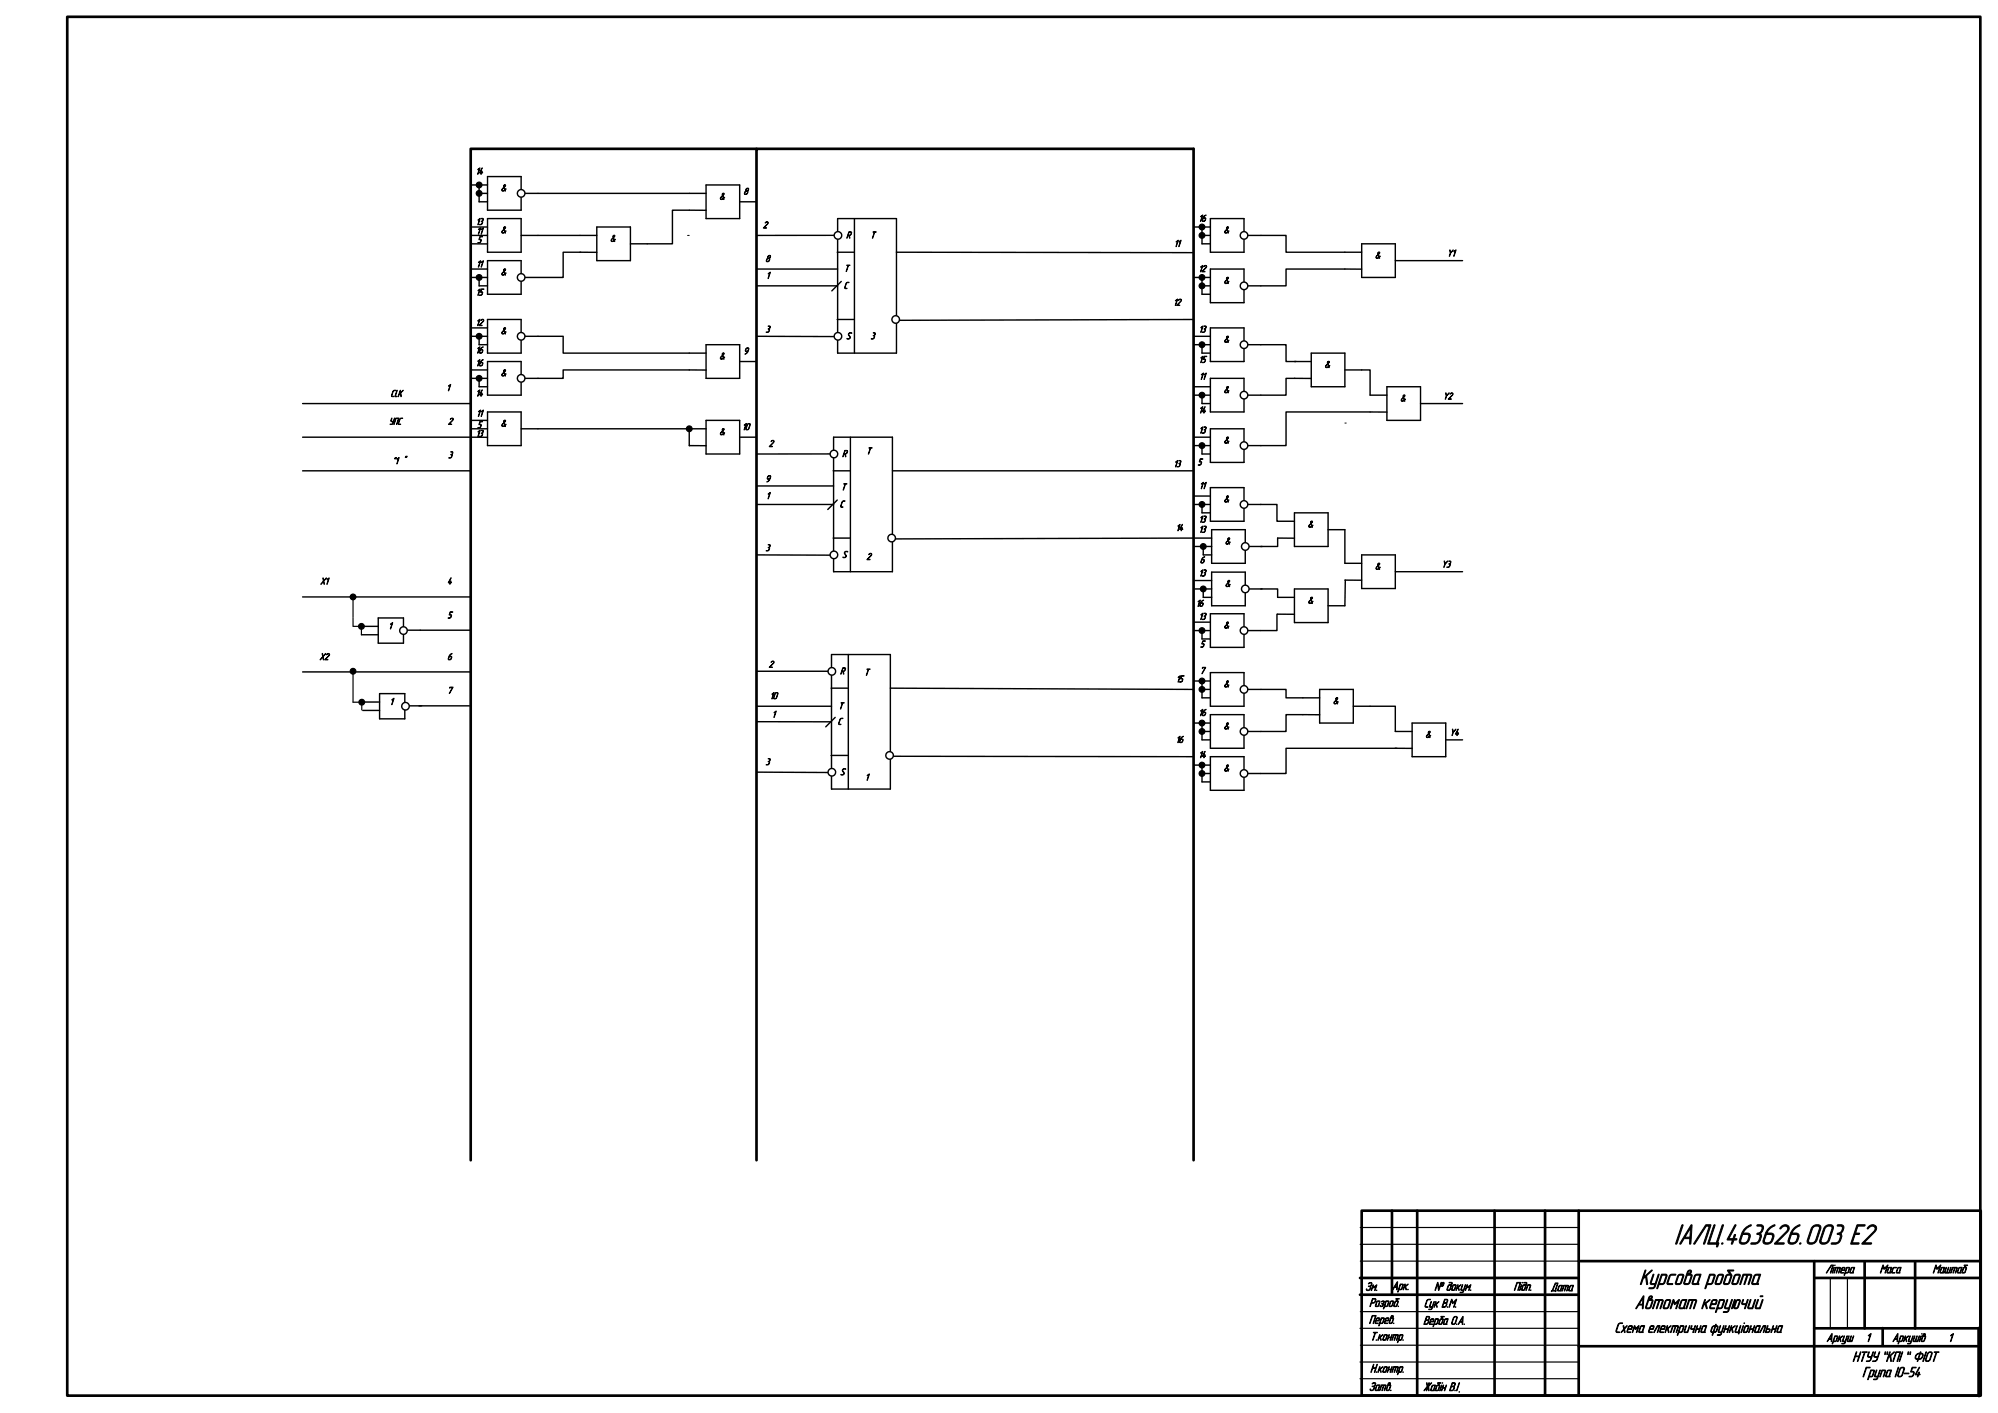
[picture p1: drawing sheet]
<svg xmlns="http://www.w3.org/2000/svg" width="594mm" height="420mm" viewBox="0 0 594 420" stroke-linecap="round" stroke-linejoin="round" font-family="sans-serif">
<path d="M225 44.3h-85v300.7M225 345v-300.7h130v300.7M589 395v-390h-569v410h569" fill="none" stroke="#000" stroke-width=".79"/>
<path d="M105 177.5v6M105 199.6v9.2h2.6M105 183.7v2.4" fill="none" stroke="#000" stroke-width=".35"/>
<path d="M246.9 135h-21.9M247.8 140h5M247.9 130h17.5v40h-17.5zM252.9 130v40M265.4 140h89.6M225 150h22.9M247.8 160h5M249 148.7l-2.8 2.8M355 160l-88.7 .2M225 165l21.9 .1M125 187.4h15" fill="none" stroke="#000" stroke-width=".42"/>
<circle cx="248" cy="135" r="1.13" fill="#fff"/>
<circle cx="248" cy="135" r="1.13" fill="none" stroke="#000" stroke-width=".42"/>
<circle cx="248" cy="165" r="1.13" fill="#fff"/>
<circle cx="248" cy="165" r="1.13" fill="none" stroke="#000" stroke-width=".42"/>
<circle cx="265.2" cy="160" r="1.13" fill="#fff"/>
<g fill="none" stroke="#000" stroke-width=".42">
<path d="M248.1 70h-23.1M249 75h5M249.1 65h17.5v40h-17.5zM254.1 65v40M266.6 75l88.4 .1M225 85h24.1M225 100l23.1 .1M249 95h5M250.2 83.7l-2.8 2.8M355 95l-87.5 .2M225 144.5h22.9"/>
<circle cx="265.2" cy="160" r="1.13"/>
</g>
<circle cx="249.2" cy="70" r="1.13" fill="#fff"/>
<circle cx="249.2" cy="70" r="1.13" fill="none" stroke="#000" stroke-width=".42"/>
<circle cx="249.2" cy="100" r="1.13" fill="#fff"/>
<circle cx="249.2" cy="100" r="1.13" fill="none" stroke="#000" stroke-width=".42"/>
<circle cx="266.4" cy="95" r="1.13" fill="#fff"/>
<g fill="none" stroke="#000" stroke-width=".42">
<path d="M225 80h24.1M225 199.6h21.3M247.3 194.6h17.5v40h-17.5zM252.3 194.6v40M225 214.6h22.3M247.2 204.6h5M248.4 213.3l-2.8 2.8M264.8 204.6l90.2 .4M225 229.6l21.3 .1M247.2 224.6h5M265.7 224.9l89.3 .1"/>
<circle cx="266.4" cy="95" r="1.13"/>
</g>
<circle cx="247.4" cy="199.6" r="1.13" fill="#fff"/>
<circle cx="247.4" cy="199.6" r="1.13" fill="none" stroke="#000" stroke-width=".42"/>
<circle cx="247.4" cy="229.6" r="1.13" fill="#fff"/>
<circle cx="247.4" cy="229.6" r="1.13" fill="none" stroke="#000" stroke-width=".42"/>
<circle cx="264.6" cy="224.6" r="1.13" fill="#fff"/>
<g fill="none" stroke="#000" stroke-width=".42">
<path d="M107.5 186.2h5M107.5 188.8h5M112.5 183.8h7.5v7.5h-7.5zM120 187.4h5M107.9 208.7h5M107.9 211.3h5M112.9 206.3h7.5v7.5h-7.5zM120.4 209.9h5M225 210h22.3"/>
<circle cx="264.6" cy="224.6" r="1.13"/>
</g>
<path d="M105 186.2h2.5v2.6M107.6 208.8v2.3" fill="none" stroke="#000" stroke-width=".35"/>
<path d="M204.5 70h.5M400 125.8h.4" fill="none" stroke="#000" stroke-width=".3"/>
<circle cx="120" cy="187.5" r="1.13" fill="#fff"/>
<g fill="none" stroke="#000" stroke-width=".42">
<path d="M124.6 209.9h15"/>
<circle cx="120" cy="187.5" r="1.13"/>
</g>
<circle cx="120.6" cy="210" r="1.13" fill="#fff"/>
<g fill="none" stroke="#000" stroke-width=".42">
<path d="M140 55h5M142.5 57.5h2.5M145 52.5h10v10h-10zM155 57.5h5M90 120h50M90 130h50M90 140h50M90 177.5h50M90 199.8h50"/>
<circle cx="120.6" cy="210" r="1.13"/>
</g>
<path d="M588.6 395v20" fill="none" stroke="#000" stroke-width="1.1"/>
<g fill="none" stroke="#000" stroke-width=".35">
<path d="M404.6 370h65M404.6 365h65M404.6 375h65M404.5 395h65M404.6 390h65M404.6 400h65M544.4 380v15M549.5 380v15M404.5 410h65M404.5 405h65"/>
<circle cx="105" cy="177.5" r=".85"/>
<circle cx="105" cy="199.6" r=".85"/>
<circle cx="107.5" cy="186.3" r=".85"/>
<circle cx="107.6" cy="208.8" r=".85"/>
</g>
<g fill="none" stroke="#000" stroke-width=".79">
<path d="M414 360v25M421.5 360v55M444.5 360v55M459.5 360v55M469.5 360v55M405 360h184.1v55h-184.1zM469.5 375h119.1M539.6 375v40M554.6 375v20M569.6 375v20M404.5 385h65M404.5 380h65"/>
<path d="M539.6 395h49.2M539.6 380h49.1M560 394.9v5.1M469.5 400.3h119.1"/>
</g>
<g fill="#000">
<circle cx="105" cy="177.5" r=".85"/>
<circle cx="105" cy="199.6" r=".85"/>
<circle cx="107.5" cy="186.3" r=".85"/>
<circle cx="107.6" cy="208.8" r=".85"/>
</g>
<circle cx="155" cy="57.5" r="1.13" fill="#fff"/>
<g fill="none" stroke="#000" stroke-width=".42">
<path d="M142.5 55v5h2.5M205 57.5h5M210 55h10v10h-10zM140 67.5h5M140 70h5M140 72.5h5M140 80h5M145 65h10v10h-10zM145 77.5h10v10h-10zM155 70h5M205 62.5h5M220 60h5"/>
<path d="M140 82.5h5M155 82.5h5"/>
<circle cx="155" cy="57.5" r="1.13"/>
</g>
<g fill="#000">
<circle cx="142.5" cy="57.5" r=".85"/>
<circle cx="142.5" cy="55" r=".85"/>
</g>
<g fill="none" stroke="#000" stroke-width=".35">
<circle cx="142.5" cy="57.5" r=".85"/>
<circle cx="142.5" cy="55" r=".85"/>
</g>
<circle cx="155" cy="82.5" r="1.13" fill="#fff"/>
<g fill="none" stroke="#000" stroke-width=".42">
<path d="M160 57.5h45M160 70h17.5M172.5 75h5M172.7 75h-5.2v7.5h-7.5M177.5 67.5h10v10h-10zM205 62.5h-5v10h-12.5M140 97.5h5M140 100h5M142.5 82.5v2.5h2.5M145 95h10v10h-10zM155 100h5"/>
<circle cx="155" cy="82.5" r="1.13"/>
</g>
<circle cx="142.5" cy="82.5" r=".85" fill="#000"/>
<circle cx="142.5" cy="82.5" r=".85" fill="none" stroke="#000" stroke-width=".35"/>
<circle cx="155" cy="100" r="1.13" fill="#fff"/>
<g fill="none" stroke="#000" stroke-width=".42">
<path d="M142.5 100v2.5h2.5M140 110h5M140 112.5h5M145 107.5h10v10h-10zM155 112.5h5"/>
<circle cx="155" cy="100" r="1.13"/>
</g>
<circle cx="142.5" cy="100" r=".85" fill="#000"/>
<circle cx="142.5" cy="100" r=".85" fill="none" stroke="#000" stroke-width=".35"/>
<circle cx="155" cy="112.5" r="1.13" fill="#fff"/>
<g fill="none" stroke="#000" stroke-width=".42">
<path d="M355 67.5h5M357.5 70h2.5M360 65h10v10h-10zM370 70h5M160 100h7.5v5h42.5M142.5 112.5v2.5h2.5M210 110h-42.5v2.5h-7.5M210 102.5h10v10h-10zM220 107.5h5M140 125h5M140 127.5h5M140 130h5"/>
<path d="M145 122.5h10v10h-10zM155 127.5h49.1M205 128.4l.1 4.1M205 127.5h5M205 132.5h5M210 125h10v10h-10zM220 130h5"/>
<circle cx="155" cy="112.5" r="1.13"/>
</g>
<g fill="#000">
<circle cx="142.5" cy="112.5" r=".85"/>
<circle cx="205" cy="127.5" r=".85"/>
</g>
<g fill="none" stroke="#000" stroke-width=".35">
<circle cx="142.5" cy="112.5" r=".85"/>
<circle cx="205" cy="127.5" r=".85"/>
</g>
<circle cx="370" cy="70" r="1.13" fill="#fff"/>
<g fill="none" stroke="#000" stroke-width=".42">
<path d="M357.5 67.5v5h2.5M360 80h10v10h-10zM355 82.5h5M357.5 85h2.5M370 85h5"/>
<circle cx="370" cy="70" r="1.13"/>
</g>
<g fill="#000">
<circle cx="357.5" cy="67.5" r=".85"/>
<circle cx="357.5" cy="70" r=".85"/>
</g>
<g fill="none" stroke="#000" stroke-width=".35">
<circle cx="357.5" cy="67.5" r=".85"/>
<circle cx="357.5" cy="70" r=".85"/>
</g>
<circle cx="370" cy="85" r="1.13" fill="#fff"/>
<g fill="none" stroke="#000" stroke-width=".42">
<path d="M375 70h7.5v5h22.5M405 72.5h10v10h-10zM415 77.5h20M355 100h5M357.5 82.5v5h2.5M360 97.5h10v10h-10zM405 80h-22.5v5h-7.5M355 102.5h5M370 102.5h5M385 107.5h5M385 112.5h5M390 105h10v10h-10z"/>
<path d="M400 110h5M407.5 117.5h5M412.5 115h10v10h-10zM407.5 122.5h5M422.5 120h12.5"/>
<circle cx="370" cy="85" r="1.13"/>
</g>
<g fill="#000">
<circle cx="357.5" cy="82.5" r=".85"/>
<circle cx="357.5" cy="85" r=".85"/>
</g>
<g fill="none" stroke="#000" stroke-width=".35">
<circle cx="357.5" cy="82.5" r=".85"/>
<circle cx="357.5" cy="85" r=".85"/>
</g>
<circle cx="370" cy="102.5" r="1.13" fill="#fff"/>
<g fill="none" stroke="#000" stroke-width=".42">
<path d="M355 115h5M355 117.5h5M357.5 102.5v2.5h2.5M360 112.5h10v10h-10zM370 117.5h5"/>
<circle cx="370" cy="102.5" r="1.13"/>
</g>
<circle cx="357.5" cy="102.5" r=".85" fill="#000"/>
<circle cx="357.5" cy="102.5" r=".85" fill="none" stroke="#000" stroke-width=".35"/>
<circle cx="370" cy="117.5" r="1.13" fill="#fff"/>
<g fill="none" stroke="#000" stroke-width=".42">
<path d="M357.5 117.5v2.5h2.5M355 130h5M355 132.5h5M360 127.5h10v10h-10zM370 132.5h5"/>
<circle cx="370" cy="117.5" r="1.13"/>
</g>
<circle cx="357.5" cy="117.5" r=".85" fill="#000"/>
<circle cx="357.5" cy="117.5" r=".85" fill="none" stroke="#000" stroke-width=".35"/>
<circle cx="370" cy="132.5" r="1.13" fill="#fff"/>
<g fill="none" stroke="#000" stroke-width=".42">
<path d="M375 102.5h7.5v5h2.9M385.1 112.5h-2.6v5h-7.5M405 110h2.5v7.5M357.5 132.5v2.5h2.5M407.5 122.5h-25v10h-7.5M375 150h4.8v5h5.2M385 152.5h10v10h-10zM395 157.5h5v10h5M375 175.1h5v2.5h5M385 160h-5v2.5h-5M385 175.1h10v10h-10zM400 172.5h5"/>
<path d="M400.1 172.5l-.1 7.6h-5M405 165h10v10h-10zM415 170h20M385 182.7l-5.2-.1v4.9h-4.8M355 202.5h5M357.5 205h2.5M360 200h10v10h-10zM370 205h5"/>
<circle cx="370" cy="132.5" r="1.13"/>
</g>
<circle cx="357.5" cy="132.5" r=".85" fill="#000"/>
<circle cx="357.5" cy="132.5" r=".85" fill="none" stroke="#000" stroke-width=".35"/>
<circle cx="370" cy="205" r="1.13" fill="#fff"/>
<g fill="none" stroke="#000" stroke-width=".42">
<path d="M355 215h5M357.5 202.5v5h2.5M357.5 217.5h2.5M360 212.5h10v10h-10zM370 217.5h5"/>
<circle cx="370" cy="205" r="1.13"/>
</g>
<g fill="#000">
<circle cx="357.5" cy="205" r=".85"/>
<circle cx="357.5" cy="202.5" r=".85"/>
</g>
<g fill="none" stroke="#000" stroke-width=".35">
<circle cx="357.5" cy="205" r=".85"/>
<circle cx="357.5" cy="202.5" r=".85"/>
</g>
<circle cx="370" cy="217.5" r="1.13" fill="#fff"/>
<g fill="none" stroke="#000" stroke-width=".42">
<path d="M357.5 215v5h2.5M355 227.5h5M357.5 230h2.5M360 225h10v10h-10zM370 230h5"/>
<circle cx="370" cy="217.5" r="1.13"/>
</g>
<g fill="#000">
<circle cx="357.5" cy="215" r=".85"/>
<circle cx="357.5" cy="217.5" r=".85"/>
</g>
<g fill="none" stroke="#000" stroke-width=".35">
<circle cx="357.5" cy="215" r=".85"/>
<circle cx="357.5" cy="217.5" r=".85"/>
</g>
<circle cx="370" cy="230" r="1.13" fill="#fff"/>
<g fill="none" stroke="#000" stroke-width=".42">
<path d="M355 147.5h5M355 150h5M360 145h10v10h-10zM370 150h5M375 205h7.5v2.5h10M392.5 212.5h-10v5h-7.5M392.5 205h10v10h-10zM402.5 210h12.5v7.5h5M420 215h10v10h-10zM430 220h5M357.5 227.5v5h2.5M415 222.5h5"/>
<path d="M415.4 222.5h-32.9v7.5h-7.5"/>
<circle cx="370" cy="230" r="1.13"/>
</g>
<g fill="#000">
<circle cx="357.5" cy="230" r=".85"/>
<circle cx="357.5" cy="227.5" r=".85"/>
</g>
<g fill="none" stroke="#000" stroke-width=".35">
<circle cx="357.5" cy="230" r=".85"/>
<circle cx="357.5" cy="227.5" r=".85"/>
</g>
<circle cx="370" cy="150" r="1.13" fill="#fff"/>
<g fill="none" stroke="#000" stroke-width=".42">
<path d="M355.4 160h5M357.5 150v2.5h2.5M360.4 157.5h10v10h-10zM355.4 162.5h5M370.4 162.5h5"/>
<circle cx="370" cy="150" r="1.13"/>
</g>
<circle cx="357.5" cy="150" r=".85" fill="#000"/>
<circle cx="357.5" cy="150" r=".85" fill="none" stroke="#000" stroke-width=".35"/>
<circle cx="370.4" cy="162.5" r="1.13" fill="#fff"/>
<g fill="none" stroke="#000" stroke-width=".42">
<path d="M357.9 162.5v2.5h2.5M355 185h5M355 187.5h5M360 182.5h10v10h-10zM370 187.5h5"/>
<circle cx="370.4" cy="162.5" r="1.13"/>
</g>
<circle cx="357.9" cy="162.5" r=".85" fill="#000"/>
<circle cx="357.9" cy="162.5" r=".85" fill="none" stroke="#000" stroke-width=".35"/>
<circle cx="370" cy="187.5" r="1.13" fill="#fff"/>
<g fill="none" stroke="#000" stroke-width=".42">
<path d="M355.4 172.6h5M355.4 175.1h5M360.4 170.1h10v10h-10zM370.4 175.1h5M357.5 187.5v2.5h2.5"/>
<circle cx="370" cy="187.5" r="1.13"/>
</g>
<circle cx="357.5" cy="187.5" r=".85" fill="#000"/>
<circle cx="357.5" cy="187.5" r=".85" fill="none" stroke="#000" stroke-width=".35"/>
<circle cx="370.4" cy="175.1" r="1.13" fill="#fff"/>
<g fill="none" stroke="#000" stroke-width=".42">
<path d="M357.9 175.1v2.5h2.5"/>
<circle cx="370.4" cy="175.1" r="1.13"/>
</g>
<circle cx="357.9" cy="175.1" r=".85" fill="#000"/>
<circle cx="357.9" cy="175.1" r=".85" fill="none" stroke="#000" stroke-width=".35"/>
<text font-size="8.9" x="497.9" y="370">ІАЛЦ.463626.003 Е2</text>
<text font-size="6.7" x="487.5" y="382">Курсова робота</text>
<text font-size="5.9" x="486.2" y="389.2">Автомат керуючий</text>
<g font-size="4.5">
<text x="480.2" y="396.2">Схема електрична функціональна</text>
<text x="550.9" y="404.9">НТУУ ``КПІ `` ФІОТ</text>
<text x="553.9" y="409.4">Група ІО-54</text>
</g>
<g font-size="3.7">
<text x="406.1" y="383.8">Зм.</text>
<text x="414" y="383.5">Арк.</text>
<text x="426.6" y="383.7">№ докум.</text>
<text x="450.2" y="383.7">Підп.</text>
<text x="461.2" y="383.9">Дата</text>
<text x="543" y="378.6">Літера</text>
<text x="559" y="378.6">Маса</text>
<text x="574.8" y="378.6">Маштаб</text>
<text x="407.2" y="388.5">Розроб.</text>
<text x="423.5" y="388.7">Сук В.М.</text>
<text x="407.1" y="393.6">Перев.</text>
<text x="423.3" y="393.8">Верба О.А.</text>
<text x="407.5" y="398.6">Т.контр.</text>
<text x="543.2" y="398.9">Аркуш</text>
<text x="554.9" y="398.9">1</text>
<text x="562.8" y="398.9">Аркушів</text>
<text x="579.4" y="398.9">1</text>
<text x="407.2" y="413.5">Затв.</text>
<text x="407.5" y="408.1">Н.контр.</text>
<text x="423.3" y="413.6">Жабін В.І.</text>
</g>
<g font-size="3">
<text x="141.5" y="51.8">14</text>
<text x="148.9" y="56.8">&amp;</text>
<text x="213.9" y="59.3">&amp;</text>
<text x="221.1" y="57.8">8</text>
<text x="356.5" y="65.8">16</text>
<text x="141.5" y="66.8">13</text>
<text x="141.7" y="69.6">11</text>
<text x="148.9" y="69.3">&amp;</text>
<text x="181.4" y="71.8">&amp;</text>
<text x="226.9" y="67.8">2</text>
<text x="251.7" y="70.8">R</text>
<text x="258.9" y="70.8">T</text>
<text x="363.9" y="69.3">&amp;</text>
<text x="141.9" y="72.2">5</text>
<text x="227.6" y="77.8">8</text>
<text x="349.2" y="73.3">11</text>
<text x="408.9" y="76.8">&amp;</text>
<text x="430.4" y="76.2">Y1</text>
<text x="141.7" y="79.4">11</text>
<text x="148.9" y="81.8">&amp;</text>
<text x="227.8" y="82.8">1</text>
<text x="251.1" y="80.7">T</text>
<text x="356.5" y="80.8">12</text>
<text x="141.5" y="87.8">15</text>
<text x="250.9" y="85.8">C</text>
<text x="363.9" y="84.3">&amp;</text>
<text x="349" y="90.8">12</text>
<text x="141.5" y="96.8">12</text>
<text x="148.9" y="99.3">&amp;</text>
<text x="227.7" y="98.8">3</text>
<text x="251.7" y="100.8">S</text>
<text x="258.9" y="100.8">3</text>
<text x="356.5" y="98.8">13</text>
<text x="363.9" y="101.8">&amp;</text>
<text x="141.5" y="105">16</text>
<text x="213.9" y="106.8">&amp;</text>
<text x="221.1" y="105.3">9</text>
<text x="356.5" y="107.8">15</text>
<text x="141.5" y="108.8">16</text>
<text x="148.9" y="111.8">&amp;</text>
<text x="356.7" y="112.8">11</text>
<text x="393.9" y="109.3">&amp;</text>
<text x="116.2" y="118">CLK</text>
<text x="132.8" y="116.2">1</text>
<text x="141.5" y="117.8">14</text>
<text x="363.9" y="116.8">&amp;</text>
<text x="416.4" y="119.3">&amp;</text>
<text x="429.2" y="118.7">Y2</text>
<text x="141.7" y="123.8">11</text>
<text x="356.5" y="122.8">14</text>
<text x="115.7" y="126.2">УПС</text>
<text x="133.2" y="126.2">2</text>
<text x="141.5" y="129.8">13</text>
<text x="141.9" y="127.2">5</text>
<text x="148.9" y="126.8">&amp;</text>
<text x="213.9" y="129.3">&amp;</text>
<text x="220.7" y="127.8">10</text>
<text x="356.5" y="128.8">13</text>
<text x="363.9" y="131.8">&amp;</text>
<text x="116.7" y="138">“1 ”</text>
<text x="133.3" y="136.2">3</text>
<text x="228.6" y="132.8">2</text>
<text x="250.5" y="135.8">R</text>
<text x="257.7" y="135">T</text>
<text x="227.6" y="143.3">9</text>
<text x="349" y="138.8">13</text>
<text x="356.2" y="138.3">5</text>
<text x="227.8" y="148.3">1</text>
<text x="250.2" y="145.7">T</text>
<text x="356.7" y="145.3">11</text>
<text x="363.9" y="149.3">&amp;</text>
<text x="249.7" y="150.8">C</text>
<text x="356.5" y="155.3">13</text>
<text x="349.7" y="157.8">14</text>
<text x="356.5" y="158.3">13</text>
<text x="364.3" y="161.8">&amp;</text>
<text x="388.9" y="156.8">&amp;</text>
<text x="227.7" y="163.8">3</text>
<text x="250.5" y="165.8">S</text>
<text x="257.7" y="166.4">2</text>
<text x="356.9" y="167.4">6</text>
<text x="95.2" y="173.8">X1</text>
<text x="133" y="173.7">4</text>
<text x="356.5" y="171.3">13</text>
<text x="408.9" y="169.3">&amp;</text>
<text x="428.8" y="168.7">Y3</text>
<text x="364.3" y="174.5">&amp;</text>
<text x="388.9" y="179.5">&amp;</text>
<text x="133.1" y="183.8">5</text>
<text x="355.7" y="180.3">16</text>
<text x="356.5" y="184.2">13</text>
<text x="115.5" y="187">1</text>
<text x="363.9" y="186.8">&amp;</text>
<text x="95" y="196.2">X2</text>
<text x="133" y="196.2">6</text>
<text x="356.9" y="192.5">5</text>
<text x="228.6" y="198.5">2</text>
<text x="249.9" y="200.5">R</text>
<text x="257.1" y="200.8">T</text>
<text x="349.8" y="202.8">15</text>
<text x="356.9" y="200.3">7</text>
<text x="115.9" y="209.5">1</text>
<text x="133" y="206.2">7</text>
<text x="229" y="207.8">10</text>
<text x="363.9" y="204.3">&amp;</text>
<text x="396.4" y="209.3">&amp;</text>
<text x="229.6" y="213.3">1</text>
<text x="249.1" y="215.5">C</text>
<text x="249.4" y="210.8">T</text>
<text x="356.5" y="212.8">16</text>
<text x="349.7" y="220.8">16</text>
<text x="363.9" y="216.8">&amp;</text>
<text x="423.9" y="219.3">&amp;</text>
<text x="431.2" y="218.7">Y4</text>
<text x="227.7" y="227.5">3</text>
<text x="356.5" y="225.3">14</text>
<text x="249.9" y="230.5">S</text>
<text x="257.3" y="232">1</text>
<text x="363.9" y="229.3">&amp;</text>
</g>
</svg>
